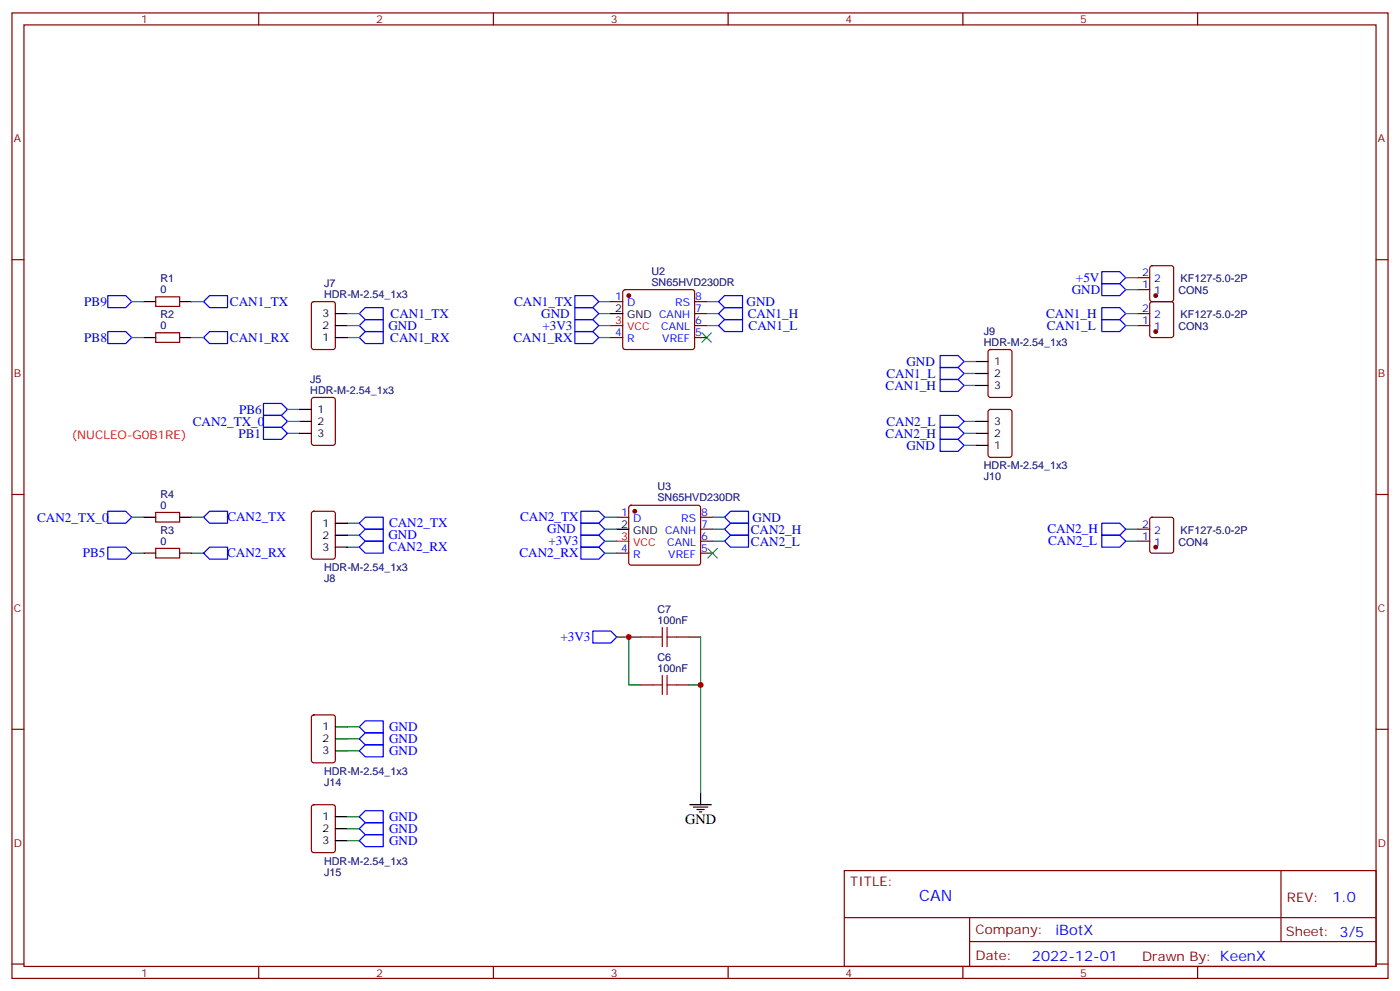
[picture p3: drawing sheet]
<svg xmlns="http://www.w3.org/2000/svg" width="412mm" height="292mm" viewBox="0 0 412 292" stroke-linecap="round" stroke-linejoin="round" font-family="sans-serif">
<g fill="none" stroke="#870000" stroke-width=".35">
<path d="M3.5 3.8h405.4v284.3h-405.4zM7.1 7.3h398.2v277.3h-398.2zM76.2 3.8v3.5M145.3 3.8v3.5M214.5 3.8v3.5M283.6 3.8v3.5M352.8 3.8v3.5M3.5 76.5h3.6M338.9 78.5l.5-.3h5.6l.7 .5v9.4l-.4 .7h-5.9l-.7-.4v-9.4zM405.3 76.5h3.6M45.9 87.4h7v2.8h-7zM45.9 98h7v2.8h-7z"/>
<path d="M92 89l.4-.2h5.7l.6 .5 .1 12.9-.5 .7h-5.9l-.6-.4-.1-13zM179.9 88.8h3.5M179.9 99.4h3.5M183.7 85.5l.4-.2h19.8l.5 .2 .2 .5v16.2l-.2 .5-.5 .2h-19.8l-.4-.2-.3-.5v-16.2zM204.6 95.9h3.5M204.6 92.4h3.5M204.6 88.8h3.5M204.6 99.4h3.5M335.1 85.3h3.6M335.1 81.8h3.6M335.1 95.9h3.6M335.1 92.4h3.6"/>
<path d="M338.9 89l.5-.2h5.6l.7 .5v9.4l-.4 .7h-5.9l-.7-.4v-9.5zM92 117.3l.4-.2h5.7l.6 .4 .1 13-.5 .6-5.9 .1-.6-.5-.1-12.9zM291.3 103.1l.4-.2h5.7l.6 .5 .1 12.9-.5 .7-5.9 .1-.6-.5-.1-13zM291.3 120.8l.4-.2h5.7l.6 .4 .1 13-.5 .6-5.9 .1-.6-.5-.1-12.9zM3.5 145.6h3.6M45.9 150.9h7v2.8h-7zM92 150.8l.4-.2h5.7l.6 .4 .1 13-.5 .6-5.9 .1-.6-.5-.1-12.9zM181.7 152.3h3.5M185.4 149l.5-.2h19.8l.5 .2 .2 .5v16.2l-.3 .5-.4 .2h-19.8l-.5-.2-.2-.5v-16.2zM206.4 159.4h3.5M206.4 155.9h3.5M206.4 152.3h3.5"/>
<path d="M335.1 159.4h3.6M335.1 155.9h3.6M338.9 152.5l.5-.2h5.6l.7 .5v9.4l-.4 .7h-5.9l-.7-.4v-9.5zM405.3 145.6h3.6M45.9 161.5h7v2.8h-7zM181.7 162.9h3.5M206.4 162.9h3.5M188.7 187.6h3.6M199.3 187.6h3.5M3.5 214.8h3.6M92 210.7l.4-.2h5.7l.6 .5 .1 12.9-.5 .7h-5.9l-.6-.4-.1-13zM188.7 201.7h3.6"/>
<path d="M199.3 201.7h3.5M405.3 214.8h3.6M92 237.2l.4-.2h5.7l.6 .4 .1 13-.5 .7h-5.9l-.6-.5-.1-12.9zM248.7 256.4h156.6v28.2h-156.6zM377.3 256.4v20.9M248.7 270.2h156.5M285.6 277.3h119.6M285.6 270.2v14.2M3.5 283.9h3.6M76.2 284.6v3.5M145.3 284.6v3.5M214.5 284.6v3.5"/>
<path d="M283.6 284.6v3.5M352.8 284.6v3.5M405.3 283.9h3.6"/>
</g>
<g fill="#870000" stroke="#870000" stroke-width=".35">
<circle cx="340.4" cy="87.1" r=".53"/>
<circle cx="340.4" cy="97.6" r=".53"/>
<circle cx="340.4" cy="161.1" r=".53"/>
<circle cx="187" cy="150.6" r=".53"/>
<circle cx="185.2" cy="87.1" r=".53"/>
</g>
<g fill="none" stroke="#00f" stroke-width=".35">
<path d="M31.7 87.1h5.3l1.8 1.7-1.8 1.8h-5.3zM31.7 97.6h5.3l1.8 1.8-1.8 1.8h-5.3zM60 99.4l1.7-1.8h5.3v3.6h-5.3zM61.7 87.1h5.3v3.5h-5.3l-1.7-1.8zM107.6 97.6h5.3v3.6h-5.3l-1.8-1.8zM107.6 94.1h5.3v3.5h-5.3l-1.8-1.7zM107.6 90.6h5.3v3.5h-5.3l-1.8-1.7zM169.3 97.6h5.3l1.8 1.8-1.8 1.8h-5.3zM169.3 87.1h5.3l1.8 1.7-1.8 1.8h-5.3zM169.3 94.1h5.3l1.8 1.8-1.8 1.7h-5.3zM169.3 90.6h5.3l1.8 1.8-1.8 1.7h-5.3zM211.7 95.9l1.7-1.8h5.3v3.5h-5.3z"/>
<path d="M211.7 92.4l1.7-1.8h5.3v3.5h-5.3zM211.7 88.8l1.7-1.7h5.3v3.5h-5.3zM324.6 80h5.2l1.8 1.8-1.8 1.7h-5.2zM324.6 83.5h5.2l1.8 1.8-1.8 1.8h-5.2zM324.6 90.6h5.2l1.8 1.8-1.8 1.7h-5.2zM324.6 94.1h5.2l1.8 1.8-1.8 1.7h-5.2zM77.6 118.8h5.3l1.8 1.8-1.8 1.7h-5.3zM276.9 108.2h5.3l1.8 1.8-1.8 1.8h-5.3zM276.9 111.8h5.3l1.8 1.7-1.8 1.8h-5.3zM276.9 104.7h5.3l1.8 1.8-1.8 1.7h-5.3zM77.6 125.9h5.3l1.8 1.7-1.8 1.8h-5.3zM77.6 122.3h5.3l1.8 1.8-1.8 1.8h-5.3z"/>
<path d="M276.9 125.9h5.3l1.8 1.7-1.8 1.8h-5.3zM276.9 122.3h5.3l1.8 1.8-1.8 1.8h-5.3zM276.9 129.4h5.3l1.8 1.8-1.8 1.7h-5.3zM31.7 150.6h5.3l1.8 1.7-1.8 1.8h-5.3zM61.7 150.6h5.3v3.5h-5.3l-1.7-1.8zM107.6 152.3h5.3v3.6h-5.3l-1.8-1.8zM107.6 155.9h5.3v3.5h-5.3l-1.8-1.8zM107.6 159.4h5.3v3.5h-5.3l-1.8-1.8zM171.1 154.1h5.3l1.8 1.8-1.8 1.7h-5.3zM171.1 157.6h5.3l1.8 1.8-1.8 1.7h-5.3zM171.1 150.6h5.3l1.8 1.7-1.8 1.8h-5.3zM213.4 152.3l1.8-1.7h5.3v3.5h-5.3z"/>
<path d="M213.4 155.9l1.8-1.8h5.3v3.5h-5.3zM213.4 159.4l1.8-1.8h5.3v3.5h-5.3zM324.6 157.6h5.2l1.8 1.8-1.8 1.7h-5.2zM324.6 154.1h5.2l1.8 1.8-1.8 1.7h-5.2zM31.7 161.1h5.3l1.8 1.8-1.8 1.8h-5.3zM60 162.9l1.7-1.8h5.3v3.6h-5.3zM171.1 161.1h5.3l1.8 1.8-1.8 1.8h-5.3zM174.6 185.8h5.3l1.8 1.8-1.8 1.8h-5.3zM105.8 214.1l1.8-1.8h5.3v3.5h-5.3zM105.8 217.6l1.8-1.8h5.3v3.6h-5.3zM105.8 221.1l1.8-1.7h5.3v3.5h-5.3zM105.8 240.5l1.8-1.7h5.3v3.5h-5.3z"/>
<path d="M105.8 244.1l1.8-1.8h5.3v3.5h-5.3zM105.8 247.6l1.8-1.8h5.3v3.5h-5.3z"/>
</g>
<g fill="none" stroke="#008700" stroke-width=".35">
<path d="M38.8 99.4h3.5M38.8 88.8h3.5M56.4 99.4h3.6M56.4 88.8h3.6M102.3 99.4h3.5M102.3 92.4h3.5M102.3 95.9h3.5M176.4 99.4h3.5M176.4 92.4h3.5M176.4 95.9h3.5M176.4 88.8h3.5M208.1 92.4h3.6"/>
<path d="M208.1 95.9h3.6M208.1 88.8h3.6M331.6 81.8h3.5M331.6 85.3h3.5M331.6 92.4h3.5M331.6 95.9h3.5M284 110h3.5M284 113.5h3.5M284 106.5h3.5M84.7 124.1h3.5M84.7 120.6h3.5M84.7 127.6h3.5"/>
<path d="M284 124.1h3.5M284 127.6h3.5M284 131.2h3.5M38.8 152.3h3.5M56.4 152.3h3.6M102.3 154.1h3.5M102.3 157.6h3.5M178.2 159.4h3.5M178.2 155.9h3.5M178.2 152.3h3.5M209.9 159.4h3.5M209.9 155.9h3.5"/>
<path d="M209.9 152.3h3.5M331.6 159.4h3.5M331.6 155.9h3.5M38.8 162.9h3.5M56.4 162.9h3.6M102.3 161.1h3.5M178.2 162.9h3.5M181.7 187.6h7M185.2 187.6v14.1h3.5M202.8 187.6h3.6v45.9M102.3 214.1h3.5M102.3 217.6h3.5"/>
<path d="M202.8 201.7h3.6M102.3 221.1h3.5M102.3 240.5h3.5M102.3 244.1h3.5M102.3 247.6h3.5"/>
</g>
<path d="M192.3 187.6h2.8M195.1 184.8v5.6M195.1 198.9v5.6M196.5 184.8v5.6M196.5 198.9v5.6M196.5 187.6h2.8M192.3 201.7h2.8M196.5 201.7h2.8" fill="none" stroke="#a10000" stroke-width=".35"/>
<g fill="none" stroke="#000" stroke-width=".35">
<path d="M42.3 88.8h3.6M42.3 99.4h3.6M52.9 88.8h3.5M52.9 99.4h3.5M98.8 92.4h3.5M98.8 99.4h3.5M98.8 95.9h3.5M179.9 92.4h3.5M287.5 113.5h3.5M287.5 106.5h3.5M287.5 110h3.5M88.2 127.6h3.5"/>
<path d="M88.2 120.6h3.5M88.2 124.1h3.5M287.5 127.6h3.5M287.5 124.1h3.5M287.5 131.2h3.5M42.3 152.3h3.6M52.9 152.3h3.5M98.8 154.1h3.5M98.8 157.6h3.5M181.7 155.9h3.5M42.3 162.9h3.6M52.9 162.9h3.5"/>
<path d="M98.8 161.1h3.5M98.8 214.1h3.5M98.8 217.6h3.5M98.8 221.1h3.5M203.2 237h6.3M204.3 237.7h4.2M205.3 238.4h2.1M206 239.1h.7M206.4 233.5v3.5M98.8 247.6h3.5M98.8 240.5h3.5M98.8 244.1h3.5"/>
</g>
<path d="M179.9 95.9h3.5M181.7 159.4h3.5" fill="none" stroke="#f00" stroke-width=".35"/>
<path d="M206.7 98l2.8 2.8M209.5 98l-2.8 2.8M208.5 161.5l2.8 2.8M211.3 161.5l-2.8 2.8" fill="none" stroke="#3c3" stroke-width=".35"/>
<g fill="#c00">
<circle cx="185.2" cy="187.6" r=".88"/>
<circle cx="206.4" cy="201.7" r=".88"/>
</g>
<text font-size="4.6" fill="#00f" x="270.8" y="265.4">CAN</text>
<text font-size="4.2" x="201.8" y="242.6">GND</text>
<g font-size="4.2" fill="#00f">
<text x="392.5" y="265.7">1.0</text>
<text x="310.9" y="275.2">iBotX</text>
<text x="304" y="283">2022-12-01</text>
</g>
<g font-size="3.9" fill="#00f">
<text x="316.9" y="83">+5V</text>
<text x="315.7" y="86.5">GND</text>
<text x="24.8" y="90.1">PB9</text>
<text x="67.7" y="90.1">CAN1_TX</text>
<text x="115.1" y="93.6">CAN1_TX</text>
<text x="151.4" y="90.1">CAN1_TX</text>
<text x="159.4" y="93.6">GND</text>
<text x="219.9" y="90.1">GND</text>
<text x="220.3" y="93.6">CAN1_H</text>
<text x="308.2" y="93.6">CAN1_H</text>
<text x="24.8" y="100.6">PB8</text>
<text x="67.7" y="100.7">CAN1_RX</text>
<text x="114.4" y="97.1">GND</text>
<text x="115" y="100.6">CAN1_RX</text>
<text x="151.2" y="100.7">CAN1_RX</text>
<text x="159.8" y="97.1">+3V3</text>
<text x="220.5" y="97.1">CAN1_L</text>
<text x="308.4" y="97.1">CAN1_L</text>
<text x="267" y="107.7">GND</text>
<text x="261.1" y="111.2">CAN1_L</text>
<text x="260.9" y="114.8">CAN1_H</text>
<text x="56.8" y="125.4">CAN2_TX_0</text>
<text x="70.4" y="121.8">PB6</text>
<text x="261.1" y="125.4">CAN2_L</text>
<text x="70.3" y="128.9">PB1</text>
<text x="260.9" y="128.9">CAN2_H</text>
<text x="267" y="132.4">GND</text>
<text x="10.9" y="153.6">CAN2_TX_0</text>
<text x="67" y="153.6">CAN2_TX</text>
<text x="114.6" y="155.3">CAN2_TX</text>
<text x="153.2" y="153.5">CAN2_TX</text>
<text x="221.7" y="153.6">GND</text>
<text x="114.4" y="158.9">GND</text>
<text x="161.2" y="157.1">GND</text>
<text x="161.5" y="160.6">+3V3</text>
<text x="221.1" y="157.2">CAN2_H</text>
<text x="221.2" y="160.7">CAN2_L</text>
<text x="308.5" y="157.1">CAN2_H</text>
<text x="308.7" y="160.6">CAN2_L</text>
<text x="24.4" y="164.2">PB5</text>
<text x="66.9" y="164.1">CAN2_RX</text>
<text x="114.4" y="162.4">CAN2_RX</text>
<text x="153" y="164.1">CAN2_RX</text>
<text x="165.1" y="188.8">+3V3</text>
<text x="114.6" y="215.3">GND</text>
<text x="114.6" y="218.9">GND</text>
<text x="114.6" y="222.4">GND</text>
<text x="114.6" y="241.8">GND</text>
<text x="114.6" y="245.3">GND</text>
<text x="114.6" y="248.9">GND</text>
</g>
<g font-size="3.9" fill="#800">
<text x="250.5" y="261">TITLE:</text>
<text x="379.1" y="265.7">REV:</text>
<text x="287.4" y="275.2">Company:</text>
<text x="378.7" y="275.8">Sheet: 3/5</text>
<text x="287.4" y="282.9">Date:</text>
<text x="336.4" y="282.9">Drawn By: KeenX</text>
</g>
<text font-size="3.5" fill="#f00" x="21.2" y="129.4">(NUCLEO-G0B1RE)</text>
<g font-size="3.2" fill="#800">
<text x="41.6" y="6.8">1</text>
<text x="110.8" y="6.8">2</text>
<text x="179.9" y="6.8">3</text>
<text x="249.1" y="6.8">4</text>
<text x="318.2" y="6.8">5</text>
<text x="4.1" y="41.9">A</text>
<text x="405.9" y="41.9">A</text>
<text x="4.1" y="111.1">B</text>
<text x="405.9" y="111.1">B</text>
<text x="4.1" y="180.2">C</text>
<text x="405.9" y="180.2">C</text>
<text x="4.1" y="249.3">D</text>
<text x="405.9" y="249.3">D</text>
<text x="41.6" y="287.6">1</text>
<text x="110.8" y="287.6">2</text>
<text x="179.9" y="287.6">3</text>
<text x="249.1" y="287.6">4</text>
<text x="318.2" y="287.6">5</text>
</g>
<g font-size="3.2" fill="#000080">
<text x="47.3" y="83.2">R1</text>
<text x="191.9" y="81">U2</text>
<text x="347.8" y="83.1">KF127-5.0-2P</text>
<text x="47.3" y="86.4">0</text>
<text x="95.5" y="87.8">HDR-M-2.54_1x3</text>
<text x="95.5" y="84.6">J7</text>
<text x="191.9" y="84.1">SN65HVD230DR</text>
<text x="347.1" y="86.6">CON5</text>
<text x="47.3" y="93.8">R2</text>
<text x="347.8" y="93.7">KF127-5.0-2P</text>
<text x="47.3" y="96.9">0</text>
<text x="289.8" y="101.9">HDR-M-2.54_1x3</text>
<text x="289.8" y="98.7">J9</text>
<text x="347.1" y="97.2">CON3</text>
<text x="91.4" y="112.8">J5</text>
<text x="91.4" y="116">HDR-M-2.54_1x3</text>
<text x="289.8" y="138.2">HDR-M-2.54_1x3</text>
<text x="289.8" y="141.4">J10</text>
<text x="47.3" y="149.9">0</text>
<text x="47.3" y="146.7">R4</text>
<text x="193.7" y="147.6">SN65HVD230DR</text>
<text x="193.7" y="144.5">U3</text>
<text x="47.3" y="160.4">0</text>
<text x="47.3" y="157.3">R3</text>
<text x="347.1" y="160.7">CON4</text>
<text x="347.8" y="157.2">KF127-5.0-2P</text>
<text x="95.5" y="168.2">HDR-M-2.54_1x3</text>
<text x="95.5" y="171.4">J8</text>
<text x="193.7" y="183.7">100nF</text>
<text x="193.7" y="180.6">C7</text>
<text x="193.7" y="197.8">100nF</text>
<text x="193.7" y="194.7">C6</text>
<text x="95.5" y="228.2">HDR-M-2.54_1x3</text>
<text x="95.5" y="231.4">J14</text>
<text x="95.5" y="254.6">HDR-M-2.54_1x3</text>
<text x="95.5" y="257.8">J15</text>
</g>
<g font-size="3.2" fill="#00f">
<text x="336.5" y="81.4">2</text>
<text x="340" y="83.2">2</text>
<text x="181.3" y="88.5">1</text>
<text x="204.8" y="88.5">8</text>
<text x="336.5" y="84.9">1</text>
<text x="340" y="86.7">1</text>
<text x="184.7" y="90.2">D</text>
<text x="198.9" y="90.2">RS</text>
<text x="204.8" y="95.5">6</text>
<text x="204.8" y="92">7</text>
<text x="336.5" y="95.5">1</text>
<text x="336.5" y="92">2</text>
<text x="340" y="93.8">2</text>
<text x="181.3" y="99.1">4</text>
<text x="184.7" y="100.8">R</text>
<text x="194.8" y="97.3">CANL</text>
<text x="195.1" y="100.8">VREF</text>
<text x="204.8" y="99.1">5</text>
<text x="340" y="97.3">1</text>
<text x="183" y="152">1</text>
<text x="186.5" y="153.7">D</text>
<text x="200.7" y="153.7">RS</text>
<text x="206.6" y="155.5">7</text>
<text x="206.6" y="152">8</text>
<text x="336.5" y="155.5">2</text>
<text x="196.5" y="160.8">CANL</text>
<text x="206.6" y="159">6</text>
<text x="336.5" y="159">1</text>
<text x="340" y="160.8">1</text>
<text x="340" y="157.3">2</text>
<text x="183" y="162.6">4</text>
<text x="186.5" y="164.3">R</text>
<text x="196.9" y="164.3">VREF</text>
<text x="206.6" y="162.6">5</text>
</g>
<g font-size="3.2">
<text x="95" y="93.4">3</text>
<text x="181.3" y="92">2</text>
<text x="184.7" y="93.8">GND CANH</text>
<text x="95" y="100.5">1</text>
<text x="95" y="96.9">2</text>
<text x="292.8" y="107.5">1</text>
<text x="292.8" y="111.1">2</text>
<text x="292.8" y="114.6">3</text>
<text x="93.5" y="121.6">1</text>
<text x="93.5" y="125.2">2</text>
<text x="292.8" y="125.2">3</text>
<text x="93.5" y="128.7">3</text>
<text x="292.8" y="128.7">2</text>
<text x="292.8" y="132.2">1</text>
<text x="95" y="155.2">1</text>
<text x="183" y="155.5">2</text>
<text x="95" y="158.7">2</text>
<text x="186.5" y="157.3">GND CANH</text>
<text x="95" y="162.2">3</text>
<text x="95" y="215.1">1</text>
<text x="95" y="218.7">2</text>
<text x="95" y="222.2">3</text>
<text x="95" y="241.6">1</text>
<text x="95" y="245.1">2</text>
<text x="95" y="248.6">3</text>
</g>
<g font-size="3.2" fill="#f00">
<text x="181.3" y="95.5">3</text>
<text x="184.7" y="97.3">VCC</text>
<text x="183" y="159">3</text>
<text x="186.5" y="160.8">VCC</text>
</g>
</svg>
